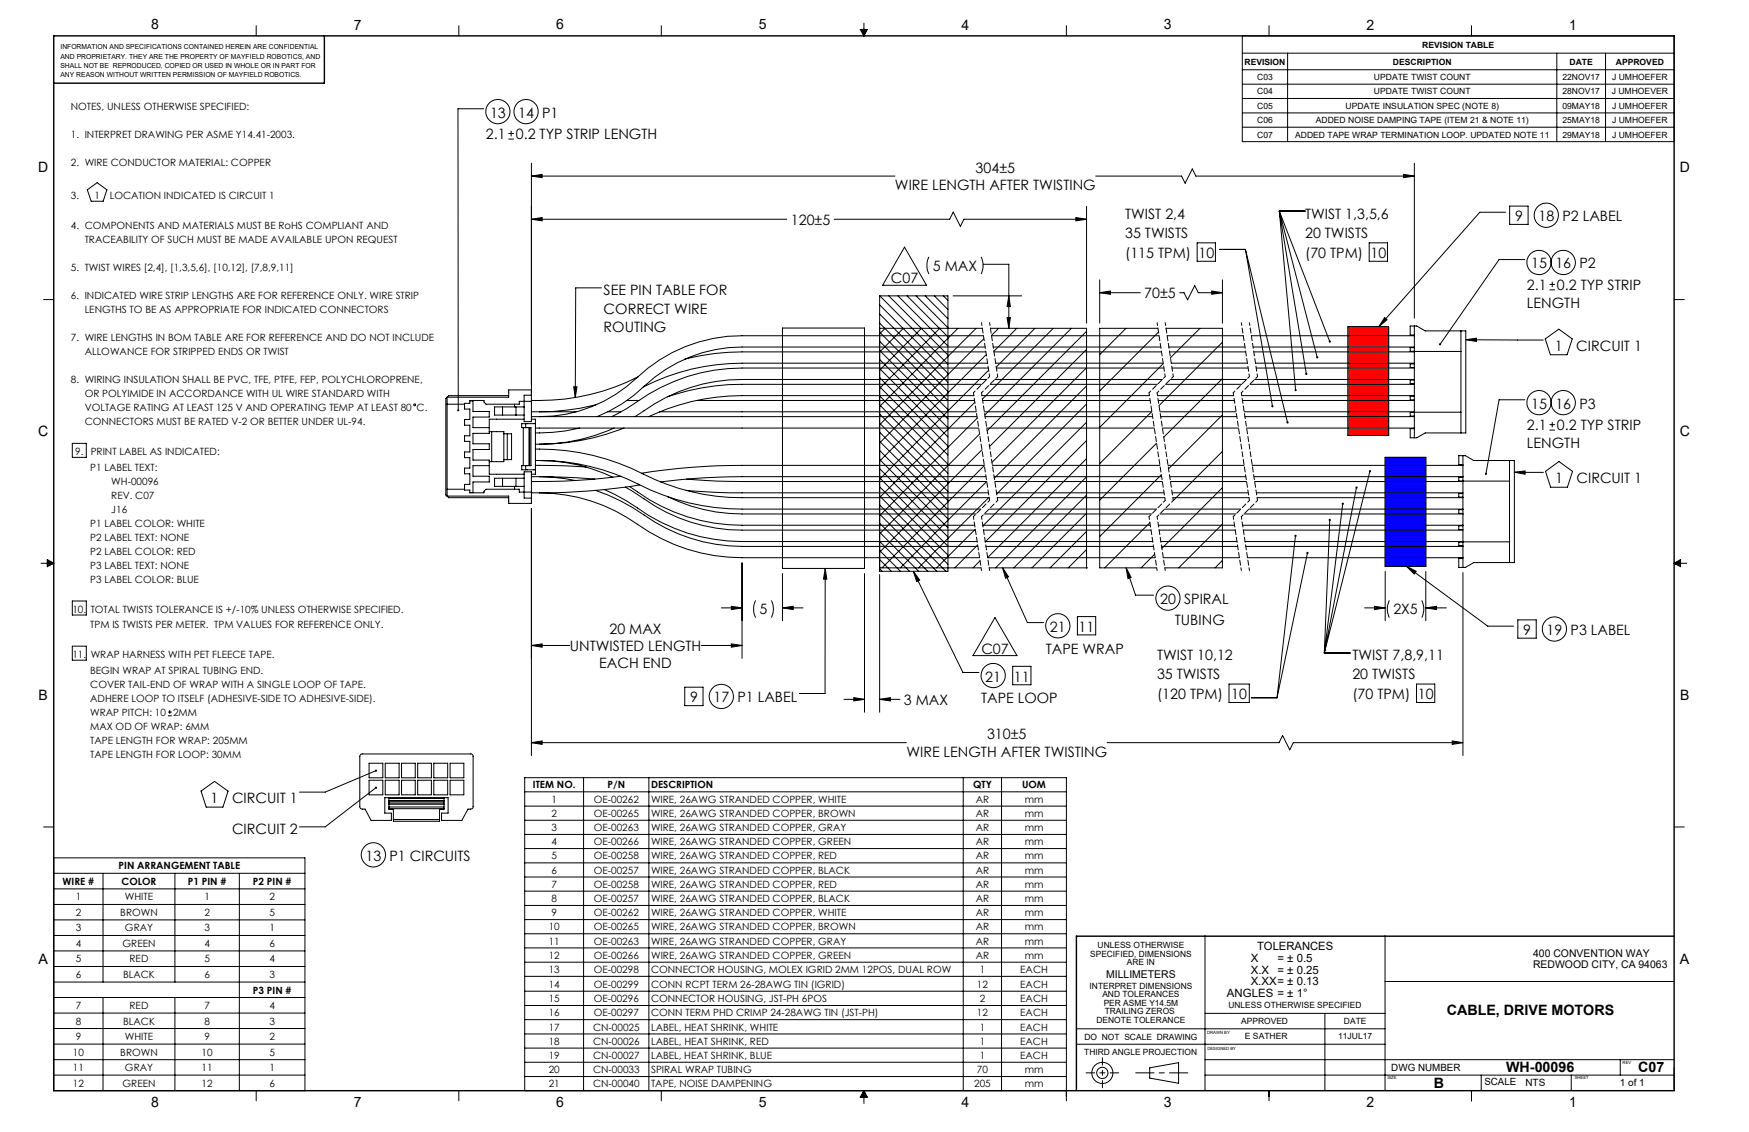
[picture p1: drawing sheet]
<svg xmlns="http://www.w3.org/2000/svg" width="432mm" height="279mm" viewBox="0 0 432 279" stroke-linecap="round" stroke-linejoin="round" font-family="sans-serif">
<g fill="none" stroke="#000" stroke-width=".25">
<path d="M63.3 6.4v2.5M113.3 6.4v2.5M163.3 6.4v2.5M212.4 7.3h1.7l-.8 1.6zM212.7 7.3l.6 1.6M213 7.3l.3 1.6M213.3 5.7v3.2M213.5 7.3l-.2 1.6M213.9 7.3l-.6 1.6M263.3 6.4v2.5M313.3 6.4v2.5M363.3 6.4v2.5"/>
<path d="M10.8 73.9h2.5M413.3 73.9h2.5M332.8 80.6h10v26.9h-10zM342 112.9h10v26.9h-10zM10.1 139h3.2M11.7 138.1l1.6 .9-1.6 .9zM11.7 138.4l1.6 .6M11.7 138.7l1.6 .3M13.3 139l-1.6 .6M13.3 139l-1.6 .3M413.3 139h3.2M413.3 139l1.6-.9v1.8z"/>
<path d="M413.3 139l1.6 .6M413.3 139l1.6 .3M414.9 138.4l-1.6 .6M414.9 138.7l-1.6 .3M10.8 204.1h2.5M413.3 204.1h2.5M297.5 231.1v38.1M341.9 231.1v38.1M265.7 257.7h76.2M265.7 253.9h76.2M297.5 250.1h44.4M327.1 250.1v19.1"/>
<path d="M341.9 242.3h71.4M63.3 269.2v2.5M113.3 269.2v2.5M163.3 269.2v2.5M213.3 269.2v3.1M213.3 269.2l.8 1.6h-1.7zM213.3 269.2l-.6 1.6M213.3 269.2l-.3 1.6M213.3 269.2l.6 1.6M213.3 269.2l.2 1.6M263.3 269.2v2.5M283.8 263.6l7.2-1.3v5.1l-7.2-1.3z"/>
<path d="M297.5 265.4h115.8M297.5 261.5h115.8M313.3 269.2v2.5M363.3 269.2v2.5M365.7 265.4v3.8M387.9 265.4v3.8M400 261.5v3.9M413.3 263.6v5.6"/>
<circle cx="272.2" cy="264.8" r="2.6"/>
<circle cx="272.2" cy="264.8" r="1.38"/>
</g>
<path d="M293.2 264.8h-12.8" fill="none" stroke="#000" stroke-width=".25" stroke-dasharray="15.2 1.3 1.3 1.3" stroke-dashoffset="10.7"/>
<path d="M276.2 264.8h-8.1" fill="none" stroke="#000" stroke-width=".25" stroke-dasharray="15.2 1.3 1.3 1.3" stroke-dashoffset="13.1"/>
<path d="M272.2 268.5v-7.4" fill="none" stroke="#000" stroke-width=".25" stroke-dasharray="15.2 1.3 1.3 1.3" stroke-dashoffset="13.4"/>
<path d="M13.3 8.9h400v260.3h-400zM80.1 8.9v11.6h-66.8M413.3 231.1h-147.6v38.1" fill="none" stroke="#000" stroke-width=".35"/>
<path d="M332.8 80.6h10v26.9h-10z" fill-rule="evenodd" fill="#f00"/>
<path d="M342 112.9h10v26.9h-10z" fill-rule="evenodd" fill="#00f"/>
<g fill="none" stroke="#000" stroke-width=".25">
<path d="M306.7 8.9h106.6v26.1h-106.6zM306.7 13.1h106.6M306.7 17.2h106.6M317.9 13.1v21.9M384.4 13.1v21.9M396.4 13.1v21.9M119.4 26.8h-6.3v74.5M125.5 34.3h1.4M125.5 32.9h1.4M126.2 32.3v1.4M306.7 20.8h106.6M306.7 24.3h106.6"/>
<path d="M306.7 27.9h106.6M306.7 31.4h106.6M21.6 46.8l2.4-1.7 2.4 1.7-.9 2.9h-3zM131.2 43.5l2.6-.5v.9zM131.2 54.1l2.6-.4v.8zM131.2 40.3v63.8h-1.8v-6.6h1.8M131.2 43.5h89.7M131.2 54.1h63M206 54.1h28.5l.8-1.7 1.8 3.5 .9-1.8h30.3M265.6 53.7l2.7 .4-2.7 .4zM268.3 50.9v28.9M270.5 43.5h21.2l.9 1.7 1.8-3.5 .8 1.8h54"/>
<path d="M295.6 59.9h4.5v4.6h-4.5zM315.8 52.1l12.5 32.2M315.8 52.1h6.4M315.8 52.1l9.4 36.1M315.8 52.1l6.7 40.2M315.8 52.1l4.1 44.2M338 59.9h4.5v4.6h-4.5zM346.5 43l2.7 .5-2.7 .4zM349.2 40.3v38.2M371.7 52.4h-6.4l-24.9 28.2M372.7 50.9h4.6v4.5h-4.6zM148.5 71h-6.4l-.1 27.1"/>
<path d="M217.2 73h16.8v68h-16.8zM217.2 79.8l16.8 16.8M217.2 77.5l16.8 16.9M217.2 75.2l16.8 16.9M217.2 73l16.8 16.9M219.4 73l14.6 14.6M221.7 73l12.3 12.4M223.3 61l5.4 9.4h-10.8zM223.9 73l10.1 10.1M226.2 73l7.8 7.9M228.4 73l5.6 5.7M229.3 63.4l-.5 1.8 .1 1.2 .4 1.2"/>
<path d="M230.7 73l3.3 3.4M232.9 73l1.1 1.2M235.3 73h16.9M242.2 63.4l.5 1.8v.9l-.5 1.5M242.7 65.2h6.4v15.8M248.6 78.4h.8l-.3 2.6zM249.1 73l.3 2.7h-.8zM271.5 72.2l2.6-.4v.8zM271.5 69.1v10.7M271.5 72.2h10M291.3 72.2h1l.9 1.8 1.8-3.5 .8 1.7h6M299.2 71.8l2.6 .4-2.6 .4z"/>
<path d="M301.1 61.6h6.4M301.8 69.1v10.7M307.5 61.6l6.6 38.7M307.5 61.6l10.4 42.6M341.8 78.4l.6 .5-2 1.7zM376.4 64.1h-6.3l-14.6 20.9M382.6 71.5h1.3M382.6 70.2h1.3M383.2 69.5v1.4M110.4 99.8h4.3M116 99h.8v2.6h4v1.3h-4v2.7h4M125.6 97.6h-14.8l-.7 .8v23.8l.3 .2"/>
<path d="M127 99.8v.6M131.2 96.8v-.6h-5.6v1.8h-15.2v24.4M131.2 99.1h-3v.7h-8.2l-.5-.6v-.4h-3.5v.8h-1.3v1.4h1.3v2.5h-1.3v1.5h1.3v2.6h-1.3v1.3h1.3v2.6h-1.3v1.5h1.3v2.5h-1.3v1.4h1.3v2.7h-1.3v1.4h1.3v.6h3.5v-.4l.5-.4h8.2v.7h3M141.6 95.5h.9l-.5 2.6zM147.3 99.8a51.8 51.8 0 0 1-14.1 1.8M154.8 98.8h2.9M157.6 93a54.2 54.2 0 0 1-26.4 5.8M171.9 98.8h68.7M193.2 81h20.2v59.3h-20.2zM217.2 81h25.3M217.2 99.9l16.8 16.9M217.2 97.7l16.8 16.9"/>
<path d="M217.2 95.5l16.8 16.8M217.2 93.2l16.8 16.9M217.2 91l16.8 16.8M217.2 88.7l16.8 16.9M217.2 86.5l16.8 16.9M217.2 84.2l16.8 16.9M217.2 82l16.8 16.8M218.5 81l-1.3 1.4M223 81l-5.8 5.9M227.5 81l-10.3 10.4M232 81l-14.8 14.8M236.5 81l-19.3 19.3"/>
<path d="M240.4 97.6h-57.2a53.9 53.9 0 0 0-23.1 5.2M240.7 99.3l-23.5 23.5M241 81l-23.8 23.8M242.4 94.9h-59.2a57 57 0 0 0-18.4 3M242.4 97.6h41.4M242.6 98.8h41.4M242.8 82.9h-59.6a37.5 37.5 0 0 0-26 10.3 34.8 34.8 0 0 1-24 9.6M242.9 83.6l-25.7 25.7M243.2 85.7h-60a35.2 35.2 0 0 0-24.1 9.5 36 36 0 0 1-11.7 7.6M243.4 86.9h-60.2a55.7 55.7 0 0 0-14.1 1.8M243.5 87.5l-26.3 26.3M243.6 93.7h-60.4a41.7 41.7 0 0 0-24.2 7.7l-2.2 1.4"/>
<path d="M243.8 89.6h-60.6a53.4 53.4 0 0 0-24.4 5.9M244 90.8h-60.8a44.4 44.4 0 0 0-25.8 8.3l-2.7 1.8-3.7 1.9M244.1 91.4l-26.9 26.9M244.4 94.9h41.4M244.5 81h23.8v59.2M244.8 82.9h41.3M245.2 85.7h41.4M245.4 86.9h41.3M245.6 93.7h41.4M245.8 89.6h41.4M246 90.8h41.3M246.6 81l-1.8 1.8"/>
<path d="M251 81l-5.6 5.7M255.5 81l-9.5 9.6M260 81l-17.5 17.5M264.5 81l-21.4 21.4M268.3 99.7l-22.2 22.2M268.3 81.8l-24.6 24.5M268.3 86.3l-24 23.9M268.3 90.8l-23.4 23.3M268.3 95.2l-22.8 22.8M278 81l-6.5 6.5M285.8 97.6h18.8M285.9 81h-14.4v59.2h14"/>
<path d="M285.9 98.8h18.8M286 82l-14.5 14.5M287.2 89.8l-15.7 15.7M287.8 94.9h18.8M287.9 81h13.9v59.2h-14.3M288.1 82.9h18.8M288.5 85.7h18.8M288.7 86.9h18.8M289 93.7h18.8M289.2 89.6h18.7M289.3 90.8h18.8M296.3 81l-7.3 7.3"/>
<path d="M301.8 84.5l-15.7 15.6M301.8 93.5l-14.5 14.4M306.6 97.6h42.6M306.7 98.8h42.5M308.6 94.9h40.6M308.9 82.9h40.3M309.4 85.7h39.8M309.5 86.9h39.7M309.8 93.7h39.4M310 89.6h39.2M310.1 90.8h39.1M332.8 80.6h10v26.9h-10z"/>
<path d="M349.2 97.8h-1v.9h1M349.2 80.5v27.6M349.2 85.8h-1v.9h12.5M349.2 82.7h-1v-2.2h1.6l2.1 1.2h10v25.2h-10l-2.1 1.2h-1.6v-2.3h1M349.2 89.8h-1v.9h1M349.2 93.8h-1v.9h1M360.7 81.7v25.2M361.9 83.9h19.1M361.9 83.9l2.6-.4v.8zM376.4 98.7h-6.3l-3.2 18.2M381.5 83.6l3.3-2.4 3.4 2.4-1.3 4h-4.1zM17.9 109.4h3.4v3.5h-3.4z"/>
<path d="M120.8 106.5h3.6v7.4h-3.6M120.8 114.9h-4v2.6h4v1.5h-4v2.6h-.8M121.4 106.5v7.4M124.1 100.4v2M124.1 118v2.1M124.4 107.1h1.9v6.4h-1.9M125.2 107.1v6.4M127.4 100.4v2M127.4 118v2.1M129.2 105.6v9.3M129.4 103.5h-8.6v3.5h-4v2.5h4v1.4h-4v2.7h4v3.5h8.6M129.4 100.4h-7.3v2h7.3"/>
<path d="M129.4 118h-7.3v2.1h7.3M129.8 105.6h1.3v9.3h-1.3M129.8 104.6h2.4M129.8 116h2.4M129.8 104.6h-1v1h1M129.8 114.9h-1v1.1h1M129.8 104.6v1M129.8 114.9v1.1M130.6 105.6v9.3M130.8 105.6v9.3M131.2 102.8h110M131.2 101.6h11"/>
<path d="M131.2 117.7h2M131.2 103.5h1v13.6h-1M132.2 114.9l12.5 .4M132.2 110.8a56.4 56.4 0 0 1 26.6 6.2 53.9 53.9 0 0 0 24.4 5.8h61M132.2 105.7h109.4M132.2 113.7h1M132.2 109.6h1M133.2 117.7l6.2 .1 7.5 .5M133.2 117.7l3.2 .1 5.6 .8M133.2 113.7a41.1 41.1 0 0 1 18.1 4.1M133.2 113.7a56.4 56.4 0 0 1 27.3 7.2 56.3 56.3 0 0 0 22.7 4.8h59M143.1 105.7a42.2 42.2 0 0 1-10.9 1.2"/>
<path d="M150.1 101.6h3.3M151.6 105.7a45.2 45.2 0 0 1-18.4 3.9M153.3 117.5a158.4 158.4 0 0 1-22.1 1.4M154.1 105.7a56.5 56.5 0 0 1-20.9 3.9M157.9 119.7a155.4 155.4 0 0 1-24.7 1.9M162.8 101.6h78.2M169.5 118.3l7.5 .4 6.2 .2h60.4l-21.3 21.3M217.2 117.9l16.8 16.9M217.2 115.7l16.8 16.8M217.2 113.4l16.8 16.9M217.2 111.2l16.8 16.9M217.2 108.9l16.8 16.9"/>
<path d="M217.2 106.7l16.8 16.8M217.2 104.5l16.8 16.8M217.2 102.2l16.8 16.9M241.2 103.2l-24 24.1M241.8 107.1l-24.6 24.7M242.4 111l-25.2 25.3M243 114.9l-25.2 25.3M243 114.9h-59.8a156.3 156.3 0 0 0-24.8 1.9M243 101.6h41.4M243.2 102.8h41.4M243.4 117.7h-63.3l-9.4 .4-7.6 .9M243.6 105.7h41.4"/>
<path d="M245 114.9h41.3M245.4 117.7h41.4M245.6 118.9h41.3M268.3 108.7l-25.1 25M268.3 117.7l-22.5 22.5M268.3 104.2l-25.7 25.6M268.3 113.2l-24.5 24.5h41.4M284.3 101.6l-12.8 12.8M285.5 109.4l-14 14M286.3 101.6h18.9M286.5 102.8h18.8M286.7 117.2l-15.2 15.2"/>
<path d="M286.9 105.7h18.9M288.4 114.9h18.7M288.8 117.7h18.8M289 118.9h18.7M301.8 102.4l-13.3 13.3M301.8 111.4l-12.1 12.1M307.2 101.6h42M307.3 102.8h41.9M307.8 105.7h41.4M309.1 114.9h52.1M309.6 117.7h51.6M309.7 118.9h51.5"/>
<path d="M338.2 116.3l-11.2 44.9M342 112.9h10v26.9h-10zM349.2 101.7h11.5M349.2 101.8h-1v.9h1M361.2 114.9v2.8M361.2 112.5v2.4M361.2 117.7v5.1M361.2 118.7h11.5M361.2 114.7h-1v-2.2h1.6l2.1 1.2h10v25.2h-10l-2.1 1.2h-1.6v-2.3h1M361.2 117.8h-1v.9h1M372.7 113.7v25.2M373.9 116.6h7.1"/>
<path d="M373.9 116.6l2.6-.4v.9zM381.6 116.3l3.3-2.4 3.3 2.4-1.2 4h-4.2zM382.6 106.2h1.3M382.6 104.8h1.3M383.2 104.1v1.4M110.4 122.4h15.2v1.8h5.6v-7.7h-1.8v6.4h1.8M110.4 122.4l.4 .4h14.8M110.4 120.8h4.3M127 120.1v.7M131.2 125.5v61M131.2 121.6h2M133.2 121.6a42.1 42.1 0 0 1 24.2 7.8 44.4 44.4 0 0 0 25.8 8.3h58.6"/>
<path d="M147 121a52.6 52.6 0 0 1 14.7 7.9 42.3 42.3 0 0 0 21.5 6h58.2M149.2 120.8a57.8 57.8 0 0 1 11 6.5 44.3 44.3 0 0 0 23 6.4h58M154.4 120.2l1.7 1a51.9 51.9 0 0 0 14.4 7.7 41.2 41.2 0 0 0 12.7 1.9h57.6M155.4 120.1a45.7 45.7 0 0 0 27.8 9.5h57.4M164.8 122.6a42.4 42.4 0 0 0 18.4 4.3h57.8M169.4 121l10.6 .6h64M183.2 138.9v23.6M217.2 138.1l2.9 2.9M217.2 135.9l5.1 5.1M217.2 133.6l7.3 7.4M217.2 131.4l9.6 9.6M217.2 129.2l11.9 11.8"/>
<path d="M217.2 126.9l14.1 14.1M217.2 124.6l16.3 16.4M217.2 122.4l16.8 16.9M217.2 120.2l16.8 16.8M240.8 130.6l-9.6 9.6M241.3 134.5l-5.6 5.7M241.9 138.4l-1.7 1.8M242.6 129.6h41.4M242.8 130.8h41.4M243 126.9h41.3M243.2 133.7h41.4M243.4 134.9h41.4"/>
<path d="M244.2 122.7l-17.4 17.5M244.2 125.7h41.3M246 121.6h41.4M246.2 122.8h41.3M268.3 126.7l-13.5 13.5M268.3 135.6l-4.6 4.6M268.3 122.2l-18 18M268.3 131.2l-9 9M283.9 129l-11.2 11.2M285 136.8l-3.3 3.4M286 129.6h18.8M286.1 130.8h18.8"/>
<path d="M286.3 126.9h18.8M286.6 133.7h18.8M286.8 134.9h18.7M287.2 137.7h18.8M287.5 125.7h18.8M289.4 121.6h18.8M289.6 122.8h18.7M301.8 120.4l-15 15M301.8 129.4l-10.8 10.8M301.8 138.3l-1.8 1.9M306.8 129.6h54.4M307 130.8h54.2"/>
<path d="M307.1 126.9h54.1M307.4 133.7h53.8M307.6 134.9h53.6M308 137.7h53.2M308.3 125.7h52.9M310.2 121.6h51M310.3 122.8h50.9M319.8 132.3l-4.5 39.9M322.8 136.5l-7.5 35.7M328.3 128.3l-1.3 32.9M331.5 124.3l-4.5 36.9M334.9 120.3l-7.9 40.9"/>
<path d="M347.2 139.8l20.1 14.8h6.4M347.2 139.8l2.4 1.2-.5 .7zM361.2 134.9v2.8M361.2 125.7v9.2M361.2 122.8v2.9M361.2 137.7v2.4M361.2 133.7h11.5M361.2 121.8h-1v.9h1M361.2 125.8h-1v.9h1M361.2 129.8h-1v.9h1M361.2 133.8h-1v.9h1M17.9 148.3h3.4v3.5h-3.4z"/>
<path d="M17.9 159.5h3.4v3.4h-3.4zM131.2 159.3l2.6-.4v.8zM131.2 159.3h9.5M173.1 159.3h10.1M178.1 150h5.1M180.6 158.9l2.6 .4-2.6 .4zM180.6 149.6l2.6 .4-2.6 .5zM186.5 148.2l-.4 1.8v1.2l.4 1.2M190.5 148.2l.5 2.1-.5 2.1M193.2 150l2.6-.4v.9zM193.2 150h5.1M193.2 141.6v11.6"/>
<path d="M203.7 140.3v30.9h-6.4M203.7 140.3l.4 2.6h-.8zM213.4 141.6v34.2M217.2 141.8v34M217.2 140.2h25M217.2 140.4l.6 .6M225.5 141l12.2 25h4M225.5 141l1.5 2.2-.7 .3zM244.2 140.2h24.1M245.6 152.4l5.5 9.4h-10.9zM247.5 140.2l6.1 13.5h4.1M247.5 140.2l1.5 2.2-.8 .3z"/>
<path d="M266 152.2h4.5v4.5h-4.5zM268.3 140.2h.1M278 140.2l2.4 6.7h4.4M278 140.2l1.3 2.3-.8 .3zM336.9 150h5.1M339.3 149.6l2.7 .4-2.7 .5zM342 141v12.2M343 148.2l-.5 1.8 .1 1.2 .4 1.2M351 148.2l.5 1.8v1l-.5 1.4M352 150l2.6-.4v.9zM352 141v12.2M352 150h5.1"/>
<path d="M361.2 141.3v45.2M374.7 153h4.6v4.5h-4.6zM41.5 176.7h.9M41.5 175.8h.9M41.9 175.3v.9M169.1 169.6h4.5v4.6h-4.5zM208.4 172.6h5M210.8 172.2l2.6 .4-2.6 .4zM217.2 172.6l2.6-.4v.8zM217.2 172.6h5M250 164.5h4.5v4.5h-4.5zM303.4 168.8h5v4.6h-5z"/>
<path d="M308.9 172.2h6.4M327 161.2h6.3M349.7 168.8h4.5v4.6h-4.5zM49.6 195.3l3.4-2.4 3.3 2.4-1.3 3.9h-4.1zM89.1 186.2l27.4-.1 .3 .5-.1 12.8-.5 .3h-.7l-1.5 2.8h-5v-1.8h1.6v-3.8h-15.6v3.8h1.6v1.8h-5l-1.5-2.8-1-.1-.3-.4v-12.6zM91.1 188.4h3.4v3.6h-3.4zM91.1 192.6h3.4v3.6h-3.4zM92.8 190.2l-12.5 5.3h-6.4M92.8 194.4l-12.5 9.7h-6.4M95.1 188.4h3.4v3.6h-3.4zM95.1 192.6h3.4v3.6h-3.4zM96 199.2v.4"/>
<path d="M96 197.1v.6M96 197.7v.5M96 199.2h13.6M96 199.6h13.6M96 199.6v.2h1.1v2.5M96 196.9v.2M96 197.7h.1M96 198.2v1M96 198.5h13.6M96 198.2h13.6M96 197.1h13.6M96 197.7h13.6"/>
<path d="M99.1 188.4h3.4v3.6h-3.4zM99.1 192.6h3.4v3.6h-3.4zM103.1 188.4h3.4v3.6h-3.4zM103.1 192.6h3.4v3.6h-3.4zM107.1 188.4h3.4v3.6h-3.4zM107.1 192.6h3.4v3.6h-3.4zM109.6 199.2v.4M109.6 197.1v.6M109.6 197.7v.5M109.6 199.6v.2h-1.1v2.5M109.6 196.9v.2M109.6 197.7h.1"/>
<path d="M109.6 198.2v1M111.1 188.4h3.4v3.6h-3.4zM111.1 192.6h3.4v3.6h-3.4zM129.5 191.9h133.8v77.3h-133.8zM129.5 195.4h133.8M129.5 199h133.8M131.2 183.3l2.6-.4v.8zM131.2 183.3h92.6M144.1 191.9v77.3M160.2 191.9v77.3M237.8 191.9v77.3M247.3 191.9v77.3"/>
<path d="M273.3 183.3h42.5l.9-1.8 1.7 3.6 .9-1.8h41.9M358.5 182.9l2.7 .4-2.7 .4zM13.3 211.7h62v57.5h-62zM13.3 215.5h62M13.3 219.4h62M25.4 215.5v26.9M43.2 215.5v26.9M59.1 215.5v53.7M97.1 202.3v.4h11.4v-.4M97.1 202.3h11.4M129.5 202.5h133.8M129.5 206h133.8"/>
<path d="M129.5 209.4h133.8M129.5 213h133.8M129.5 216.5h133.8M129.5 220h133.8M13.3 223.2h62M13.3 227h62M13.3 230.9h62M13.3 234.7h62M13.3 238.5h62M129.5 223.5h133.8M129.5 227h133.8M129.5 230.5h133.8"/>
<path d="M129.5 234h133.8M129.5 237.5h133.8M13.3 242.4h62M13.3 246.2h62M13.3 250h62M13.3 253.9h62M13.3 257.7h62M25.4 246.2v23M43.2 246.2v23M129.5 241h133.8M129.5 244.7h133.8M129.5 248.2h133.8"/>
<path d="M129.5 251.7h133.8M129.5 255.2h133.8M129.5 258.7h133.8M13.3 261.5h62M13.3 265.4h62M129.5 262.2h133.8M129.5 265.7h133.8"/>
<circle cx="122.9" cy="27.5" r="2.99"/>
<circle cx="129.9" cy="27.5" r="2.99"/>
<circle cx="381.7" cy="53.1" r="2.99"/>
<circle cx="379.9" cy="64.8" r="2.99"/>
<circle cx="385.9" cy="64.8" r="3"/>
<circle cx="102.4" cy="99.9" r=".23"/>
<circle cx="380" cy="99.4" r="2.98"/>
<circle cx="385.9" cy="99.4" r="2.99"/>
<circle cx="261.2" cy="154.5" r="2.98"/>
<circle cx="288.3" cy="147.6" r="2.99"/>
<circle cx="383.8" cy="155.2" r="2.99"/>
<circle cx="178.1" cy="171.9" r="2.99"/>
<circle cx="245.2" cy="166.7" r="2.99"/>
<circle cx="92.2" cy="211" r="2.99"/>
</g>
<path d="M242.3 79.7l2 13.2M244.3 79.7l2 13.2M285.7 79.7l2 13.2M287.7 79.7l2 13.2M306.5 79.7l2 13.2M308.5 79.7l2 13.2M240.3 127.5l2 13.3M242.3 127.5l2 13.3M283.7 127.5l2 13.3M285.7 127.5l2 13.3M304.5 127.5l2 13.3M306.5 127.5l2 13.3" fill="none" stroke="#000" stroke-width=".25" stroke-dasharray="1.3 .6" stroke-dashoffset=".6"/>
<path d="M244.3 92.9l-4 4M246.3 92.9l-4 4M287.7 92.9l-4 4M289.7 92.9l-4 4M308.5 92.9l-4 4M310.5 92.9l-4 4M244.3 123.5l-4 4M246.3 123.5l-4 4M287.7 123.5l-4 4M289.7 123.5l-4 4M308.5 123.5l-4 4M310.5 123.5l-4 4" fill="none" stroke="#000" stroke-width=".25" stroke-dasharray="1.3 .6" stroke-dashoffset=".7"/>
<path d="M240.3 96.9l4 26.6M242.3 96.9l4 26.6M283.7 96.9l4 26.6M285.7 96.9l4 26.6M304.5 96.9l4 26.6M306.5 96.9l4 26.6" fill="none" stroke="#000" stroke-width=".25" stroke-dasharray="1.3 .6" stroke-dashoffset=".5"/>
<g fill="#000">
<path d="M131.2 43.5l2.6-.5v.9zM346.5 43l2.7 .5-2.7 .4zM180.6 158.9l2.6 .4-2.6 .4zM131.2 159.3l2.6-.4v.8zM131.2 183.3l2.6-.4v.8zM358.5 182.9l2.7 .4-2.7 .4zM271.5 72.2l2.6-.4v.8zM299.2 71.8l2.6 .4-2.6 .4zM339.3 149.6l2.7 .4-2.7 .5zM352 150l2.6-.4v.9zM193.2 150l2.6-.4v.9zM180.6 149.6l2.6 .4-2.6 .5zM265.6 53.7l2.7 .4-2.7 .4zM131.2 54.1l2.6-.4v.8zM217.2 172.6l2.6-.4v.8zM210.8 172.2l2.6 .4-2.6 .4zM248.6 78.4h.8l-.3 2.6zM249.1 73l.3 2.7h-.8z"/>
<path d="M355.4 84.8v.4l.1-.2-.1 .2a.26 .26 0 0 0 .3 0 .26 .26 0 0 0 0-.4 .26 .26 0 0 0-.3 0zM366.7 116.8v.4h.1l.1-.3-.1 .3 .3-.1-.1-.4zM361.9 83.9l2.6-.4v.8zM373.9 116.6l2.6-.4v.9zM341.8 78.4l.6 .5-2 1.7zM331.4 124.1a.27 .27 0 0 0-.2 .4 .27 .27 0 0 0 .5 0 .27 .27 0 0 0-.2-.4v.2v-.2zM338 116.1a.27 .27 0 0 0 .1 .4 .27 .27 0 0 0 .4-.1 .27 .27 0 0 0-.2-.4l-.1 .3 .1-.3zM334.8 120.1a.27 .27 0 0 0-.1 .4 .27 .27 0 0 0 .4 0 .27 .27 0 0 0-.1-.4l-.1 .2 .1-.2zM328.1 128.1a.28 .28 0 0 0 0 .5 .28 .28 0 0 0 .4-.2 .28 .28 0 0 0-.2-.3v.2v-.2zM313.9 100.1l.1 .4h.2l-.1-.2 .1 .2 .2-.1-.1-.4zM317.6 104.1l.1 .4h.2v-.3v.3h.2l-.1-.5zM141.6 95.5h.9l-.5 2.6zM203.7 140.3l.4 2.6h-.8zM347.2 139.8l2.4 1.2-.5 .7zM112.9 101.1v.4h.2v-.2v.2h.2v-.4zM278 140.2l1.3 2.3-.8 .3zM225.5 141l1.5 2.2-.7 .3zM247.5 140.2l1.5 2.2-.8 .3zM319.6 132.1a.27 .27 0 0 0 .1 .4 .27 .27 0 0 0 .4-.2 .27 .27 0 0 0-.2-.3l-.1 .3 .1-.3zM328.1 84.1v.4l.3 .1-.1-.3 .1 .3 .2-.2-.1-.3zM325 88v.4h.3l-.1-.2 .1 .2 .1-.1v-.3zM322.4 92l-.1 .5 .2 .1v-.3v.3l.2-.1 .1-.4zM319.6 96.1l.1 .4 .2 .1v-.3v.3l.2-.2v-.3zM322.6 136.2a.27 .27 0 0 0 0 .5 .27 .27 0 0 0 .4-.1 .27 .27 0 0 0-.2-.4v.3v-.3zM92.6 190a.28 .28 0 0 0 0 .4 .28 .28 0 0 0 .3 .1 .28 .28 0 0 0 .2-.4l-.3 .1 .2-.2zM92.7 194.2a.27 .27 0 0 0-.1 .3 .27 .27 0 0 0 .3 .2 .27 .27 0 0 0 .1-.4l-.2 .1 .2-.1z"/>
</g>
<path d="M193.2 81v59.3h20.2v-59.3zM193.2 81v59.3h20.2v-59.3zM193.2 81v59.3h20.2v-59.3zM193.2 81v59.3h20.2v-59.3z" fill-rule="evenodd" fill="#000"/>
<g font-size="3.5">
<text x="37.3" y="7.3">8</text>
<text x="87.3" y="7.3">7</text>
<text x="137.3" y="7.3">6</text>
<text x="187.3" y="7.3">5</text>
<text x="237.3" y="7.3">4</text>
<text x="287.4" y="7.3">3</text>
<text x="337.4" y="7.3">2</text>
<text x="387.4" y="7.3">1</text>
<text x="121" y="29">13</text>
<text x="127.9" y="29">14 P1</text>
<text x="119.9" y="34.3">2.1</text>
<text x="127.4" y="34.3">0.2 TYP STRIP LENGTH</text>
<text x="9.4" y="42.5">D</text>
<text x="221" y="46.9">WIRE LENGTH AFTER TWISTING</text>
<text x="240.9" y="42.7">304±5</text>
<text x="414.7" y="42.5">D</text>
<text x="195.2" y="55.4">120±5</text>
<text x="277.8" y="54.1">TWIST 2,4</text>
<text x="277.8" y="58.6">35 TWISTS</text>
<text x="322.2" y="54.1">TWIST 1,3,5,6</text>
<text x="322.2" y="58.6">20 TWISTS</text>
<text x="374" y="54.6">9</text>
<text x="379.8" y="54.6">18 P2 LABEL</text>
<text x="277.8" y="63.7">(115 TPM)</text>
<text x="295.9" y="63.7">10</text>
<text x="322.2" y="63.7">(70 TPM)</text>
<text x="338.4" y="63.7">10</text>
<text x="220" y="69.9">C07</text>
<text x="230.3" y="66.8">5 MAX</text>
<text x="377" y="71.5">2.1</text>
<text x="378" y="66.3">15</text>
<text x="384" y="66.3">16 P2</text>
<text x="384.4" y="71.5">0.2 TYP STRIP</text>
<text x="149" y="72.9">SEE PIN TABLE FOR</text>
<text x="149" y="77.4">CORRECT WIRE</text>
<text x="282.5" y="73.6">70±5</text>
<text x="377" y="76">LENGTH</text>
<text x="149" y="82">ROUTING</text>
<text x="383.9" y="86.5">1</text>
<text x="389.2" y="86.5">CIRCUIT 1</text>
<text x="378" y="100.9">15</text>
<text x="384" y="100.9">16 P3</text>
<text x="9.4" y="107.6">C</text>
<text x="377" y="106.1">2.1</text>
<text x="384.4" y="106.1">0.2 TYP STRIP</text>
<text x="414.7" y="107.7">C</text>
<text x="377" y="110.6">LENGTH</text>
<text x="383.9" y="119.2">1</text>
<text x="389.2" y="119.2">CIRCUIT 1</text>
<text x="286.4" y="149.1">20 SPIRAL</text>
<text x="187.5" y="151.6">5</text>
<text x="259.2" y="155.9">21</text>
<text x="266.3" y="155.9">11</text>
<text x="290.1" y="154.4">TUBING</text>
<text x="344" y="151.6">2X5</text>
<text x="140.7" y="160.6">UNTWISTED LENGTH</text>
<text x="150.5" y="156.4">20 MAX</text>
<text x="242.3" y="161.3">C07</text>
<text x="258.2" y="161.3">TAPE WRAP</text>
<text x="376" y="156.7">9</text>
<text x="381.8" y="156.7">19 P3 LABEL</text>
<text x="148" y="164.8">EACH END</text>
<text x="285.7" y="163">TWIST 10,12</text>
<text x="285.7" y="167.5">35 TWISTS</text>
<text x="333.9" y="163">TWIST 7,8,9,11</text>
<text x="333.9" y="167.5">20 TWISTS</text>
<text x="9.5" y="172.7">B</text>
<text x="170.4" y="173.4">9</text>
<text x="176.1" y="173.4">17 P1 LABEL</text>
<text x="223.2" y="173.9">3 MAX</text>
<text x="242.2" y="173.6">TAPE LOOP</text>
<text x="243.3" y="168.2">21</text>
<text x="250.3" y="168.2">11</text>
<text x="285.7" y="172.6">(120 TPM)</text>
<text x="304" y="172.6">10</text>
<text x="333.9" y="172.6">(70 TPM)</text>
<text x="350" y="172.6">10</text>
<text x="414.8" y="172.8">B</text>
<text x="243.7" y="182.5">310±5</text>
<text x="223.8" y="186.7">WIRE LENGTH AFTER TWISTING</text>
<text x="52" y="198.2">1</text>
<text x="57.3" y="198.2">CIRCUIT 1</text>
<text x="57.3" y="206">CIRCUIT 2</text>
<text x="90.2" y="212.5">13 P1 CIRCUITS</text>
<text x="9.5" y="237.9">A</text>
<text x="414.8" y="237.9">A</text>
<text x="357.2" y="250.5">CABLE, DRIVE MOTORS</text>
<text x="354" y="268.5">B</text>
<text x="371.8" y="264.6">WH-00096</text>
<text x="404.5" y="264.7">C07</text>
<text x="37.3" y="273.2">8</text>
<text x="87.3" y="273.1">7</text>
<text x="137.3" y="273.2">6</text>
<text x="187.3" y="273.1">5</text>
<text x="237.3" y="273.2">4</text>
<text x="287.4" y="273.2">3</text>
<text x="337.4" y="273.2">2</text>
<text x="387.4" y="273.2">1</text>
</g>
<g font-size="2.8">
<text x="308.8" y="237.5">X</text>
<text x="310.4" y="234.6">TOLERANCES</text>
<text x="315.4" y="237.5">= ± 0.5</text>
<text x="308.8" y="243.2">X.XX= ± 0.13</text>
<text x="308.8" y="240.3">X.X</text>
<text x="315.4" y="240.3">= ± 0.25</text>
<text x="302.9" y="246.1">ANGLES = ± 1°</text>
</g>
<g font-size="2.6">
<text x="378.5" y="238.9">REDWOOD CITY, CA 94063</text>
<text x="378.5" y="236.1">400 CONVENTION WAY</text>
<text x="273.1" y="241.4">MILLIMETERS</text>
</g>
<g font-size="2.5">
<text x="17.5" y="27.2">NOTES, UNLESS OTHERWISE SPECIFIED:</text>
<text x="17.5" y="34.1">1. INTERPRET DRAWING PER ASME Y14.41-2003.</text>
<text x="17.5" y="41.1">2. WIRE CONDUCTOR MATERIAL: COPPER</text>
<text x="17.5" y="49.1">3.</text>
<text x="23.3" y="49.1">1</text>
<text x="27.1" y="49.1">LOCATION INDICATED IS CIRCUIT 1</text>
<text x="17.5" y="56.4">4. COMPONENTS AND MATERIALS MUST BE RoHS COMPLIANT AND</text>
<text x="20.9" y="59.9">TRACEABILITY OF SUCH MUST BE MADE AVAILABLE UPON REQUEST</text>
<text x="17.5" y="66.9">5. TWIST WIRES [2,4], [1,3,5,6], [10,12], [7,8,9,11]</text>
<text x="17.5" y="73.8">6. INDICATED WIRE STRIP LENGTHS ARE FOR REFERENCE ONLY. WIRE STRIP</text>
<text x="20.9" y="77.3">LENGTHS TO BE AS APPROPRIATE FOR INDICATED CONNECTORS</text>
<text x="17.5" y="84.2">7. WIRE LENGTHS IN BOM TABLE ARE FOR REFERENCE AND DO NOT INCLUDE</text>
<text x="20.9" y="87.7">ALLOWANCE FOR STRIPPED ENDS OR TWIST</text>
<text x="17.5" y="94.6">8. WIRING INSULATION SHALL BE PVC, TFE, PTFE, FEP, POLYCHLOROPRENE,</text>
<text x="20.9" y="98.1">OR POLYIMIDE IN ACCORDANCE WITH UL WIRE STANDARD WITH</text>
<text x="20.9" y="101.6">VOLTAGE RATING AT LEAST 125 V AND OPERATING TEMP AT LEAST 80 C.</text>
<text x="20.9" y="105">CONNECTORS MUST BE RATED V-2 OR BETTER UNDER UL-94.</text>
<text x="18.6" y="112.3">9.</text>
<text x="22.4" y="112.3">PRINT LABEL AS INDICATED:</text>
<text x="22.3" y="116.2">P1 LABEL TEXT:</text>
<text x="27.5" y="119.6">WH-00096</text>
<text x="27.5" y="123.1">REV. C07</text>
<text x="22.3" y="130.1">P1 LABEL COLOR: WHITE</text>
<text x="27.5" y="126.6">J16</text>
<text x="22.3" y="133.5">P2 LABEL TEXT: NONE</text>
<text x="22.3" y="137">P2 LABEL COLOR: RED</text>
<text x="22.3" y="143.9">P3 LABEL COLOR: BLUE</text>
<text x="22.3" y="140.5">P3 LABEL TEXT: NONE</text>
<text x="17.9" y="151.2">10.</text>
<text x="22.3" y="155.1">TPM IS TWISTS PER METER. TPM VALUES FOR REFERENCE ONLY.</text>
<text x="22.4" y="151.2">TOTAL TWISTS TOLERANCE IS +/-10% UNLESS OTHERWISE SPECIFIED.</text>
<text x="17.9" y="162.4">11.</text>
<text x="22.3" y="166.3">BEGIN WRAP AT SPIRAL TUBING END.</text>
<text x="22.4" y="162.4">WRAP HARNESS WITH PET FLEECE TAPE.</text>
<text x="22.3" y="169.7">COVER TAIL-END OF WRAP WITH A SINGLE LOOP OF TAPE.</text>
<text x="22.3" y="173.2">ADHERE LOOP TO ITSELF (ADHESIVE-SIDE TO ADHESIVE-SIDE).</text>
<text x="22.3" y="176.7">WRAP PITCH: 10</text>
<text x="42.7" y="176.7">2MM</text>
<text x="22.3" y="180.1">MAX OD OF WRAP: 6MM</text>
<text x="22.3" y="183.6">TAPE LENGTH FOR WRAP: 205MM</text>
<text x="22.3" y="187.1">TAPE LENGTH FOR LOOP: 30MM</text>
<text x="131.6" y="194.6">ITEM NO.</text>
<text x="150" y="194.6">P/N</text>
<text x="160.7" y="194.6">DESCRIPTION</text>
<text x="240.2" y="194.6">QTY</text>
<text x="252.4" y="194.6">UOM</text>
<text x="136.2" y="198.1">1</text>
<text x="136.2" y="201.6">2</text>
<text x="146.6" y="198.1">OE-00262</text>
<text x="146.6" y="201.6">OE-00265</text>
<text x="160.7" y="198.1">WIRE, 26AWG STRANDED COPPER, WHITE</text>
<text x="160.7" y="201.6">WIRE, 26AWG STRANDED COPPER, BROWN</text>
<text x="240.9" y="198.1">AR</text>
<text x="240.9" y="201.6">AR</text>
<text x="253" y="198.1">mm</text>
<text x="253" y="201.6">mm</text>
<text x="136.2" y="205.1">3</text>
<text x="136.2" y="208.6">4</text>
<text x="146.6" y="205.1">OE-00263</text>
<text x="146.6" y="208.6">OE-00266</text>
<text x="160.7" y="205.1">WIRE, 26AWG STRANDED COPPER, GRAY</text>
<text x="160.7" y="208.6">WIRE, 26AWG STRANDED COPPER, GREEN</text>
<text x="240.9" y="205.1">AR</text>
<text x="240.9" y="208.6">AR</text>
<text x="253" y="205.1">mm</text>
<text x="253" y="208.6">mm</text>
<text x="29.3" y="214.6">PIN ARRANGEMENT TABLE</text>
<text x="136.2" y="212.1">5</text>
<text x="136.2" y="215.6">6</text>
<text x="146.6" y="212.1">OE-00258</text>
<text x="146.6" y="215.6">OE-00257</text>
<text x="160.7" y="212.1">WIRE, 26AWG STRANDED COPPER, RED</text>
<text x="160.7" y="215.6">WIRE, 26AWG STRANDED COPPER, BLACK</text>
<text x="240.9" y="212.1">AR</text>
<text x="240.9" y="215.6">AR</text>
<text x="253" y="212.1">mm</text>
<text x="253" y="215.6">mm</text>
<text x="15.5" y="218.4">WIRE #</text>
<text x="30" y="218.4">COLOR</text>
<text x="46.4" y="218.4">P1 PIN #</text>
<text x="62.5" y="218.4">P2 PIN #</text>
<text x="136.2" y="219.1">7</text>
<text x="146.6" y="219.1">OE-00258</text>
<text x="160.7" y="219.1">WIRE, 26AWG STRANDED COPPER, RED</text>
<text x="240.9" y="219.1">AR</text>
<text x="253" y="219.1">mm</text>
<text x="18.7" y="222.2">1</text>
<text x="18.7" y="226.1">2</text>
<text x="29.7" y="226.1">BROWN</text>
<text x="30.8" y="222.2">WHITE</text>
<text x="50.5" y="222.2">1</text>
<text x="50.5" y="226.1">2</text>
<text x="66.5" y="222.2">2</text>
<text x="66.5" y="226.1">5</text>
<text x="136.2" y="222.6">8</text>
<text x="136.2" y="226.1">9</text>
<text x="146.6" y="222.6">OE-00257</text>
<text x="146.6" y="226.1">OE-00262</text>
<text x="160.7" y="222.6">WIRE, 26AWG STRANDED COPPER, BLACK</text>
<text x="160.7" y="226.1">WIRE, 26AWG STRANDED COPPER, WHITE</text>
<text x="240.9" y="222.6">AR</text>
<text x="240.9" y="226.1">AR</text>
<text x="253" y="222.6">mm</text>
<text x="253" y="226.1">mm</text>
<text x="18.7" y="233.7">4</text>
<text x="18.7" y="229.9">3</text>
<text x="30.3" y="233.7">GREEN</text>
<text x="30.9" y="229.9">GRAY</text>
<text x="50.5" y="229.9">3</text>
<text x="50.5" y="233.7">4</text>
<text x="66.5" y="229.9">1</text>
<text x="66.5" y="233.7">6</text>
<text x="135.5" y="229.6">10</text>
<text x="135.5" y="233.1">11</text>
<text x="146.6" y="229.6">OE-00265</text>
<text x="146.6" y="233.1">OE-00263</text>
<text x="160.7" y="229.6">WIRE, 26AWG STRANDED COPPER, BROWN</text>
<text x="160.7" y="233.1">WIRE, 26AWG STRANDED COPPER, GRAY</text>
<text x="240.9" y="229.6">AR</text>
<text x="240.9" y="233.1">AR</text>
<text x="253" y="229.6">mm</text>
<text x="253" y="233.1">mm</text>
<text x="18.7" y="237.6">5</text>
<text x="32" y="237.6">RED</text>
<text x="50.5" y="237.6">5</text>
<text x="66.5" y="237.6">4</text>
<text x="135.5" y="236.6">12</text>
<text x="146.6" y="236.6">OE-00266</text>
<text x="160.7" y="236.6">WIRE, 26AWG STRANDED COPPER, GREEN</text>
<text x="240.9" y="236.6">AR</text>
<text x="253" y="236.6">mm</text>
<text x="18.7" y="241.4">6</text>
<text x="30.4" y="241.4">BLACK</text>
<text x="50.5" y="241.4">6</text>
<text x="62.5" y="245.2">P3 PIN #</text>
<text x="66.5" y="241.4">3</text>
<text x="135.5" y="240.2">13</text>
<text x="135.5" y="243.7">14</text>
<text x="146.6" y="240.2">OE-00298</text>
<text x="146.6" y="243.7">OE-00299</text>
<text x="160.7" y="240.2">CONNECTOR HOUSING, MOLEX IGRID 2MM 12POS, DUAL ROW</text>
<text x="160.7" y="243.7">CONN RCPT TERM 26-28AWG TIN (IGRID)</text>
<text x="241.2" y="243.7">12</text>
<text x="241.9" y="240.2">1</text>
<text x="251.9" y="240.2">EACH</text>
<text x="251.9" y="243.7">EACH</text>
<text x="18.7" y="249.1">7</text>
<text x="32" y="249.1">RED</text>
<text x="50.5" y="249.1">7</text>
<text x="66.5" y="249.1">4</text>
<text x="135.5" y="247.3">15</text>
<text x="135.5" y="250.8">16</text>
<text x="146.6" y="247.3">OE-00296</text>
<text x="146.6" y="250.8">OE-00297</text>
<text x="160.7" y="247.3">CONNECTOR HOUSING, JST-PH 6POS</text>
<text x="160.7" y="250.8">CONN TERM PHD CRIMP 24-28AWG TIN (JST-PH)</text>
<text x="241.2" y="250.8">12</text>
<text x="241.9" y="247.3">2</text>
<text x="251.9" y="247.3">EACH</text>
<text x="251.9" y="250.8">EACH</text>
<text x="18.7" y="252.9">8</text>
<text x="18.7" y="256.7">9</text>
<text x="30.4" y="252.9">BLACK</text>
<text x="30.8" y="256.7">WHITE</text>
<text x="50.5" y="252.9">8</text>
<text x="50.5" y="256.7">9</text>
<text x="66.5" y="252.9">3</text>
<text x="66.5" y="256.7">2</text>
<text x="135.5" y="257.9">18</text>
<text x="135.5" y="254.4">17</text>
<text x="146.4" y="257.9">CN-00026</text>
<text x="146.4" y="254.4">CN-00025</text>
<text x="160.7" y="257.9">LABEL, HEAT SHRINK, RED</text>
<text x="160.7" y="254.4">LABEL, HEAT SHRINK, WHITE</text>
<text x="241.9" y="257.9">1</text>
<text x="241.9" y="254.4">1</text>
<text x="251.9" y="257.9">EACH</text>
<text x="251.9" y="254.4">EACH</text>
<text x="18" y="260.5">10</text>
<text x="29.7" y="260.5">BROWN</text>
<text x="49.8" y="260.5">10</text>
<text x="66.5" y="260.5">5</text>
<text x="135.5" y="261.4">19</text>
<text x="146.4" y="261.4">CN-00027</text>
<text x="160.7" y="261.4">LABEL, HEAT SHRINK, BLUE</text>
<text x="241.9" y="261.4">1</text>
<text x="251.9" y="261.4">EACH</text>
<text x="18" y="268.2">12</text>
<text x="18" y="264.4">11</text>
<text x="30.3" y="268.2">GREEN</text>
<text x="30.9" y="264.4">GRAY</text>
<text x="49.8" y="264.4">11</text>
<text x="49.8" y="268.2">12</text>
<text x="66.5" y="264.4">1</text>
<text x="66.5" y="268.2">6</text>
<text x="135.5" y="264.9">20</text>
<text x="135.5" y="268.4">21</text>
<text x="146.4" y="264.9">CN-00033</text>
<text x="146.4" y="268.4">CN-00040</text>
<text x="160.7" y="264.9">SPIRAL WRAP TUBING</text>
<text x="160.7" y="268.4">TAPE, NOISE DAMPENING</text>
<text x="240.5" y="268.4">205</text>
<text x="241.2" y="264.9">70</text>
<text x="253" y="264.9">mm</text>
<text x="253" y="268.4">mm</text>
<text x="343.5" y="264.3">DWG NUMBER</text>
<text x="376.6" y="268.1">NTS</text>
<text x="399.9" y="268.1">1 of 1</text>
</g>
<text font-size="2.4" x="366.5" y="267.8">SCALE</text>
<g font-size="2.1">
<text x="351.1" y="11.8">REVISION TABLE</text>
<text x="307.3" y="15.9">REVISION</text>
<text x="343.9" y="15.9">DESCRIPTION</text>
<text x="387.5" y="15.9">DATE</text>
<text x="398.9" y="15.9">APPROVED</text>
<text x="310.4" y="19.8">C03</text>
<text x="310.4" y="23.3">C04</text>
<text x="339.2" y="19.8">UPDATE TWIST COUNT</text>
<text x="339.2" y="23.3">UPDATE TWIST COUNT</text>
<text x="385.7" y="19.8">22NOV17</text>
<text x="385.7" y="23.3">28NOV17</text>
<text x="397.9" y="23.3">J UMHOEVER</text>
<text x="398" y="19.8">J UMHOEFER</text>
<text x="310.4" y="26.9">C05</text>
<text x="332.2" y="26.9">UPDATE INSULATION SPEC (NOTE 8)</text>
<text x="385.7" y="26.9">09MAY18</text>
<text x="398" y="26.9">J UMHOEFER</text>
<text x="310.4" y="30.4">C06</text>
<text x="310.4" y="34">C07</text>
<text x="319.7" y="34">ADDED TAPE WRAP TERMINATION LOOP. UPDATED NOTE 11</text>
<text x="324.9" y="30.4">ADDED NOISE DAMPING TAPE (ITEM 21 &amp; NOTE 11)</text>
<text x="385.7" y="30.4">25MAY18</text>
<text x="385.7" y="34">29MAY18</text>
<text x="398" y="30.4">J UMHOEFER</text>
<text x="398" y="34">J UMHOEFER</text>
<text x="269.2" y="236.1">SPECIFIED, DIMENSIONS</text>
<text x="271" y="234">UNLESS OTHERWISE</text>
<text x="278.2" y="238.3">ARE IN</text>
<text x="269" y="244">INTERPRET DIMENSIONS</text>
<text x="272.2" y="246.1">AND TOLERANCES</text>
<text x="272.5" y="248.2">PER ASME Y14.5M</text>
<text x="272.8" y="250.4">TRAILING ZEROS</text>
<text x="303.3" y="248.8">UNLESS OTHERWISE SPECIFIED</text>
<text x="267.7" y="256.6">DO NOT SCALE DRAWING</text>
<text x="270.7" y="252.5">DENOTE TOLERANCE</text>
<text x="306.4" y="252.7">APPROVED</text>
<text x="307.3" y="256.4">E SATHER</text>
<text x="330.4" y="256.4">11JUL17</text>
<text x="331.8" y="252.7">DATE</text>
<text x="267.7" y="260.3">THIRD ANGLE PROJECTION</text>
</g>
<g font-size="1.7">
<text x="14.9" y="12.2">INFORMATION AND SPECIFICATIONS CONTAINED HEREIN ARE CONFIDENTIAL</text>
<text x="14.9" y="14.5">AND PROPRIETARY. THEY ARE THE PROPERTY OF MAYFIELD ROBOTICS, AND</text>
<text x="14.9" y="16.7">SHALL NOT BE REPRODUCED, COPIED OR USED IN WHOLE OR IN PART FOR</text>
<text x="14.9" y="19">ANY REASON WITHOUT WRITTEN PERMISSION OF MAYFIELD ROBOTICS.</text>
</g>
<g font-size="1.1">
<text x="298" y="255.2">DRAWN BY</text>
<text x="298.1" y="259.2">DESIGNED BY</text>
<text x="400.6" y="262.6">REV</text>
<text x="342.5" y="266.3">SIZE</text>
<text x="388.8" y="266.4">SHEET</text>
</g>
</svg>
